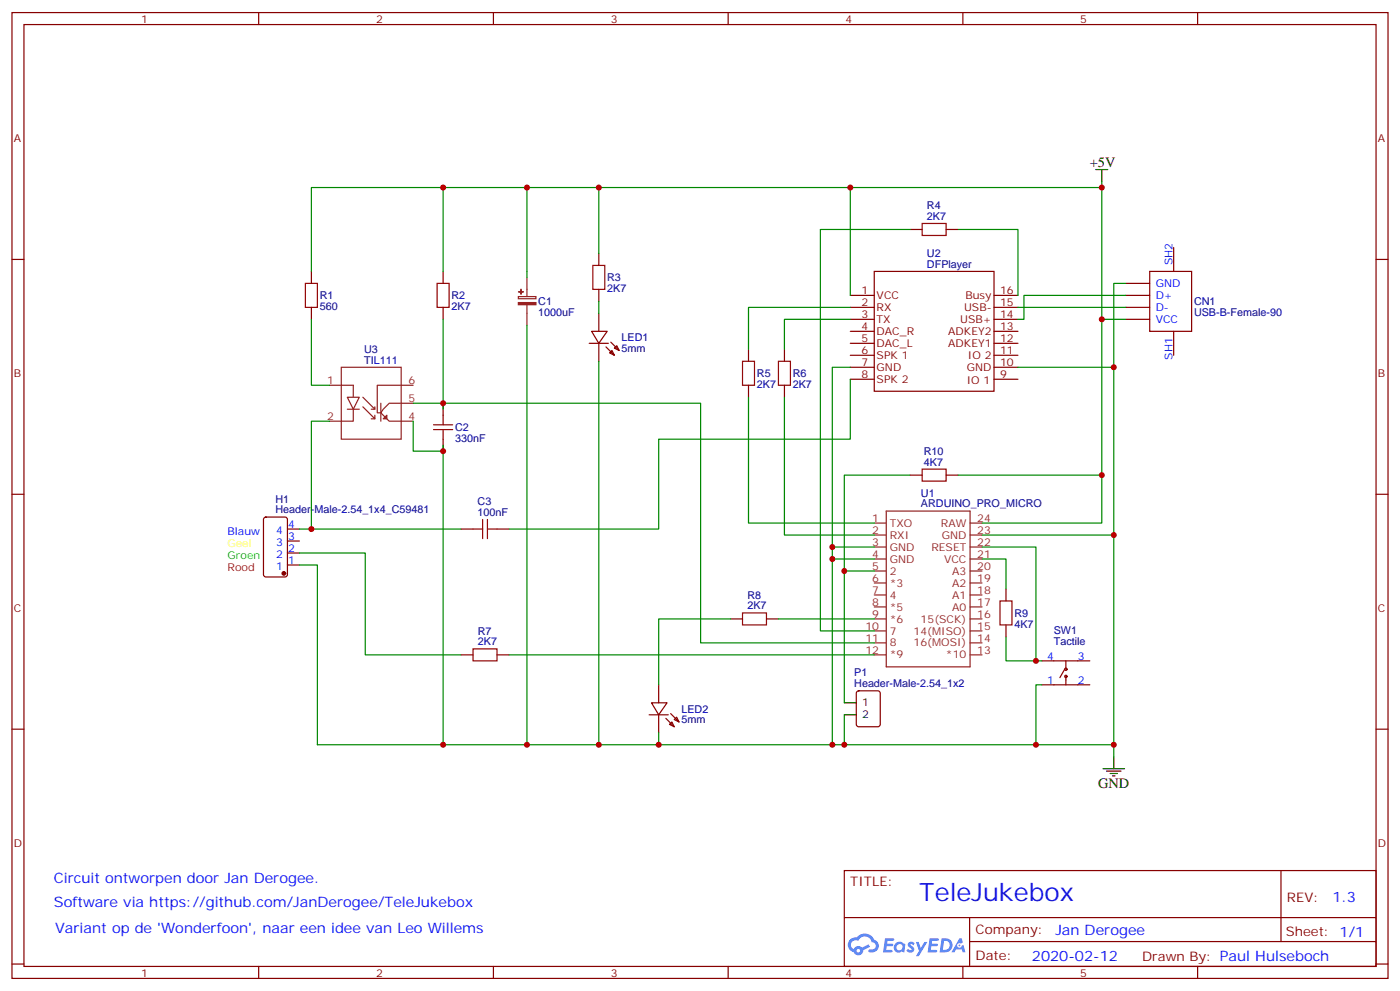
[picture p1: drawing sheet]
<svg xmlns="http://www.w3.org/2000/svg" width="412mm" height="292mm" viewBox="0 0 412 292" stroke-linecap="round" stroke-linejoin="round" font-family="sans-serif">
<g fill="none" stroke="#870000" stroke-width=".35">
<path d="M3.5 3.7h405.4v284.3h-405.4zM7.1 7.2h398.2v277.3h-398.2zM76.2 3.7v3.5M145.3 3.7v3.5M214.5 3.7v3.5M283.6 3.7v3.5M352.8 3.7v3.5M3.5 76.4h3.6M405.3 76.4h3.6M3.5 145.5h3.6M405.3 145.5h3.6M3.5 214.7h3.6"/>
<path d="M405.3 214.7h3.6M248.7 256.3h156.6v28.2h-156.6zM377.3 256.3v20.9M248.7 270.1h156.5M285.6 277.2h119.6M285.6 270.1v14.2M3.5 283.8h3.6M76.2 284.5v3.5M145.3 284.5v3.5M214.5 284.5v3.5M283.6 284.5v3.5M352.8 284.5v3.5"/>
<path d="M405.3 283.8h3.6"/>
</g>
<g fill="#5487ff">
<path d="M267.7 277.5a1.22 1.22 0 0 1 1.7 .2l-.4 .6a.47 .47 0 0 0-.3-.4 .47 .47 0 0 0-.5 .2l.1 .2a1.14 1.14 0 0 1 .8 1.8 1.14 1.14 0 0 1-1.9 0l-.2-.2 .5-.6 .7 .5a.29 .29 0 0 0 .3-.3 .29 .29 0 0 0-.2-.3 1.04 1.04 0 0 1-.6-1.7z"/>
<path d="M260.7 276.2h2.4l.3 .2-.2 .5-1.8 .1-.1 .8h1.5l.3 .4-.3 .4h-1.6l-.2 1.1h1.7l.2 .3-.2 .3-2.6 .1z"/>
<path d="M273.8 276.2h2.4l.3 .2-.1 .5-1.8 .1-.2 .8h1.6l.3 .4-.4 .4-1.6-.1-.1 1.1 1.7 .1 .2 .3-.2 .3-2.6 .1z"/>
<path d="M282.6 276.2h.7l.3 1.3-.6 .3a.69 .69 0 0 0-1 .3 .69 .69 0 0 0 .4 .9 .69 .69 0 0 0 .9-.6l.5-.2 .6 2.2h-.8l-.2-.9h-1.8l-.5 .9h-.8z"/>
<path d="M269.8 277.3h.8l.6 1.8 1.1-1.8h.9l-2.6 4.2h-.8l.9-1.5z"/>
<path d="M277.4 276.2l-.6 4.2h1.3a2.11 2.11 0 0 0 2.5-2.1 2.11 2.11 0 0 0-2.5-2.1zM278.1 277a1.39 1.39 0 0 1 1.7 1.4 1.39 1.39 0 0 1-1.8 1.2h-.3z"/>
<path d="M263.7 277.8a1.54 1.54 0 0 0-.1 2.2 1.54 1.54 0 0 0 2.2 .1l.6 .3 .3-2.3-.2-.3h-.4a1.49 1.49 0 0 0-2.4 0zM264 278.8a.94 .94 0 0 1 1.8 0 .94 .94 0 0 1-1.8 0z"/>
<path d="M250.4 276.6a2.18 2.18 0 0 0 1.1 3.7 1.44 1.44 0 0 0 1.6 .9 1.44 1.44 0 0 0 1.2-1.4l2-1.1-.5-.7-1.9 1a1.47 1.47 0 0 0-2.4 .4 1.39 1.39 0 0 1-.7-1.9 1.39 1.39 0 0 1 2-.5 2.12 2.12 0 0 1 2.2-1.3 2.12 2.12 0 0 1 1.9 1.7 1.14 1.14 0 0 1 1.1 1.4 1.14 1.14 0 0 1-1.7 .7 .43 .43 0 0 0-.5 .4 .43 .43 0 0 0 .4 .5 1.98 1.98 0 0 0 2.5-1.2 1.98 1.98 0 0 0-1.2-2.6 3.1 3.1 0 0 0-5.3-.6l-.9 .1zM252.3 279.9a.55 .55 0 0 1 1.1 0 .55 .55 0 0 1-1.1 0z"/>
<circle cx="282.6" cy="278.3" r=".26"/>
</g>
<g fill="none" stroke="#a10000" stroke-width=".35">
<path d="M174.6 78.1h3.6v7.1h-3.6zM271.6 65.8h7.1v3.5h-7.1zM90 83.4h3.5v7.1h-3.5zM128.8 83.4h3.5v7.1h-3.5zM218.7 106.4h3.5v7h-3.5zM229.3 106.4h3.5v7h-3.5zM127.7 126.5h5.6M127.7 125.1h5.6M130.5 122.2v2.9M130.5 126.5v2.8M271.6 138.1h7.1v3.5h-7.1zM139.3 155.8h2.9"/>
<path d="M142.2 152.9v5.7M143.6 152.9v5.7M143.6 155.8h2.8M294.6 176.9h3.5v7.1h-3.5zM139.3 191h7.1v3.6h-7.1zM218.7 180.4h7.1v3.6h-7.1z"/>
</g>
<g fill="none" stroke="#870000" stroke-width=".35">
<path d="M91.7 79.9v3.5M130.5 79.9v3.5M176.4 74.6v3.5M257.5 79.9h35.3v35.3h-35.3zM268.1 67.6h3.5M278.7 67.6h3.5M338.7 79.9h12.3v17.6h-12.3zM345.7 72.8v7.1M91.7 90.5v3.5M130.5 90.5v3.5M174.3 97.5h4.6l-2.5 3.6zM176.4 85.2v3.5"/>
<path d="M176.4 92.3v5.2M250.5 94h7M250.5 90.5h7M250.5 87h7M250.5 97.5h7M292.8 94h7.1M292.8 90.5h7.1M292.8 87h7.1M292.8 97.5h7.1M331.6 94h7.1M331.6 90.5h7.1M331.6 87h7.1"/>
<path d="M331.6 83.4h7.1M345.7 97.5v7.1M130.5 118.7v3.5M173.6 101.1h5.6M176.4 101.1v5.3M178.5 102.1l2.5 2.5M179.6 103.9l.7-.7 .7 1.4zM179.9 100.7l2.5 2.5M181 102.5l.7-.7 .7 1.4zM220.5 102.8v3.6M220.5 113.4v3.5M231.1 102.8v3.6"/>
<path d="M231.1 113.4v3.5M250.5 101.1h7M250.5 104.6h7M250.5 108.1h7M250.5 111.7h7M292.8 101.1h7.1M292.8 104.6h7.1M292.8 108.1h7.1M292.8 111.7h7.1M130.5 129.3v3.5M268.1 139.9h3.5M278.7 139.9h3.5"/>
<path d="M77.8 152.4l.5-.2h5.7l.6 .5 .1 16.5-.5 .6-5.9 .1-.6-.5-.1-16.5zM84.7 155.8h3.5M84.7 159.3h3.5M135.8 155.8h3.5M146.4 155.8h3.5M84.7 166.3h3.5M84.7 162.8h3.5M296.3 173.4v3.5M135.8 192.8h3.5M146.4 192.8h3.5M215.2 182.2h3.5M225.8 182.2h3.5"/>
<path d="M296.3 184v3.5M306.9 194.6h14.1M313.6 197l-1.4 2.5M314 194.6v2.4M314 199.1v2.5M191.2 210.4h5.6M191.9 206.9h4.6l-2.5 3.5zM194 201.6v5.3M194 210.4v5.3M196.1 211.5l2.5 2.5M197.2 213.3l.7-.8 .7 1.5zM197.6 210.1l2.4 2.4"/>
<path d="M199.3 211.1l.7 1.4-1.4-.7zM252.5 203.6l.4-.2h5.7l.6 .4 .1 9.5-.5 .6-5.9 .1-.6-.5-.1-9.4zM306.9 201.6h14.1"/>
<circle cx="314" cy="199.1" r=".35"/>
<circle cx="314" cy="197" r=".35"/>
</g>
<circle cx="83.6" cy="168.8" r=".53" fill="#870000" stroke="#870000" stroke-width=".35"/>
<g fill="none" stroke="#8c2424" stroke-width=".35">
<path d="M152.7 87.3h5.2v.6h-5.2zM155.2 81.7v5.6M155.2 89.8v6M97 113.4h7.1v3.5M100.5 108.1h17.7v21.2h-17.7zM102.3 116.9h3.5l-1.7 3.6zM106.9 119.8l3.5 3.5v-1.1M106.9 116.9l3.5 3.6v-.7M112.2 118.7v5.3M121.7 113.4h-10.6v8.1h1.1M121.7 118.7h-7l-1.8 1.8-.7 1 2.5 2.5h7M102.3 120.5h3.5"/>
<path d="M104.1 120.5v3.5h-7.1M109.4 120.5h1M109.4 123.3h1M257.5 157.5h3.6M257.5 154h3.6M261.1 150.5h24.7v45.8h-24.7zM285.8 157.5h3.5M285.8 154h3.5M257.5 168.1h3.6M257.5 171.6h3.6M257.5 175.2h3.6M257.5 178.7h3.6"/>
<path d="M257.5 164.6h3.6M257.5 161h3.6M285.8 168.1h3.5M285.8 171.6h3.5M285.8 175.2h3.5M285.8 178.7h3.5M285.8 164.6h3.5M285.8 161h3.5M257.5 182.2h3.6M257.5 185.7h3.6M257.5 189.3h3.6M257.5 192.8h3.6"/>
<path d="M285.8 182.2h3.5M285.8 185.7h3.5M285.8 189.3h3.5M285.8 192.8h3.5"/>
</g>
<g fill="#8c2424" stroke="#8c2424" stroke-width=".35">
<path d="M112.9 123.3l1-1.1v1.1z"/>
<path d="M152.7 89.1h5.2v.6h-5.2z"/>
<path d="M152.8 85.9h1.4z"/>
<path d="M153.5 85.2v1.4z"/>
</g>
<path d="M322.8 49.9h3.5M324.6 49.9v3.5M248.7 206.9h3.5M248.7 210.4h3.5M324.9 226.3h6.4M326 227h4.2M327 227.7h2.1M327.7 228.4h.7M328.1 222.8v3.5" fill="none" stroke="#000" stroke-width=".35"/>
<g fill="none" stroke="#008700" stroke-width=".35">
<path d="M130.5 55.2v24.7M155.2 55.2v26.5M176.4 55.2v19.4M250.5 55.2v31.8M324.6 53.4v100.6h-35.3M324.6 55.2h-232.9v24.7M268.1 67.6h-26.4v118.1h15.8M282.2 67.6h17.7v19.4M91.7 94v19.4h5.3M130.5 94v24.7h-8.8M155.2 95.8v123.5M176.4 88.7v3.6"/>
<path d="M250.5 94h-19.4v8.8M250.5 90.5h-30v12.3M299.9 90.5h31.7M324.6 94h7M331.6 87h-30v7h-1.7M331.6 83.4h-3.5v135.9M176.4 106.4v112.9M220.5 116.9v37.1h37M231.1 116.9v40.6h26.4M250.5 111.7v17.6h-56.5v26.5h-44.1M250.5 108.1h-5.3v52.9M299.9 108.1h28.2"/>
<path d="M97 124h-5.3v31.8h-3.5M121.7 124v8.8h8.8v86.5h-37v-53h-5.3M130.5 120.5v-1.8h75.9v70.6h51.1M130.5 131.1v1.7M268.1 139.9h-19.4v28.2h8.8M282.2 139.9h42.4M91.7 155.8h44.1M289.3 157.5h38.8M88.2 162.8h19.4v30h28.2M245.2 164.6h12.3M248.7 168.1v38.8M257.5 161h-12.3v58.3"/>
<path d="M289.3 164.6h7v8.8M289.3 161h15.9v33.6h1.7M149.9 192.8h107.6M215.2 182.2h-21.2v19.4M229.3 182.2h28.2M296.3 187.5v7.1h8.9M194 215.7v3.6h-63.5M194 219.3h54.7M248.7 210.4v8.9h79.4M306.9 201.6h-1.7v17.7M328.1 219.3v3.5"/>
</g>
<g fill="#c00">
<circle cx="248.7" cy="219.3" r=".88"/>
<circle cx="305.2" cy="219.3" r=".88"/>
<circle cx="245.2" cy="219.3" r=".88"/>
<circle cx="328.1" cy="219.3" r=".88"/>
<circle cx="155.2" cy="219.3" r=".88"/>
<circle cx="130.5" cy="219.3" r=".88"/>
<circle cx="176.4" cy="219.3" r=".88"/>
<circle cx="130.5" cy="118.7" r=".88"/>
<circle cx="194" cy="219.3" r=".88"/>
<circle cx="130.5" cy="132.8" r=".88"/>
<circle cx="130.5" cy="55.2" r=".88"/>
<circle cx="155.2" cy="55.2" r=".88"/>
<circle cx="176.4" cy="55.2" r=".88"/>
<circle cx="250.5" cy="55.2" r=".88"/>
<circle cx="91.7" cy="155.8" r=".88"/>
<circle cx="305.2" cy="194.6" r=".88"/>
<circle cx="324.6" cy="55.2" r=".88"/>
<circle cx="324.6" cy="94" r=".88"/>
<circle cx="328.1" cy="108.1" r=".88"/>
<circle cx="245.2" cy="161" r=".88"/>
<circle cx="245.2" cy="164.6" r=".88"/>
<circle cx="248.7" cy="168.1" r=".88"/>
<circle cx="324.6" cy="139.9" r=".88"/>
<circle cx="328.1" cy="157.5" r=".88"/>
</g>
<text font-size="7.4" fill="#00f" x="270.8" y="265.3">TeleJukebox</text>
<g font-size="4.2">
<text x="321" y="49.2">+5V</text>
<text x="323.5" y="232">GND</text>
</g>
<g font-size="4.2" fill="#00f">
<text x="15.9" y="259.8">Circuit ontworpen door Jan Derogee.</text>
<text x="15.9" y="266.9">Software via https://github.com/JanDerogee/TeleJukebox</text>
<text x="392.5" y="265.6">1.3</text>
<text x="16.2" y="274.6">Variant op de 'Wonderfoon', naar een idee van Leo Willems</text>
<text x="310.9" y="275.1">Jan Derogee</text>
<text x="304" y="282.9">2020-02-12</text>
</g>
<g font-size="3.9" fill="#800">
<text x="250.5" y="260.9">TITLE:</text>
<text x="379.1" y="265.6">REV:</text>
<text x="287.4" y="275.1">Company:</text>
<text x="378.7" y="275.7">Sheet: 1/1</text>
<text x="287.4" y="282.8">Date:</text>
<text x="336.4" y="282.8">Drawn By: Paul Hulseboch</text>
</g>
<g font-size="3.2" fill="#800">
<text x="41.6" y="6.7">1</text>
<text x="110.8" y="6.7">2</text>
<text x="179.9" y="6.7">3</text>
<text x="249.1" y="6.7">4</text>
<text x="318.2" y="6.7">5</text>
<text x="4.1" y="41.8">A</text>
<text x="405.9" y="41.8">A</text>
<text x="253.7" y="86.6">1</text>
<text x="258.2" y="88">VCC</text>
<text x="284.4" y="88">Busy</text>
<text x="294.6" y="86.6">16</text>
<text x="253.7" y="90.1">2</text>
<text x="253.7" y="93.7">3</text>
<text x="258.2" y="91.5">RX</text>
<text x="258.2" y="95.1">TX</text>
<text x="282.8" y="95.1">USB+</text>
<text x="284" y="91.5">USB-</text>
<text x="294.6" y="93.7">14</text>
<text x="294.6" y="90.1">15</text>
<text x="253.7" y="97.2">4</text>
<text x="253.7" y="100.7">5</text>
<text x="258.2" y="98.6">DAC_R</text>
<text x="279.3" y="98.6">ADKEY2</text>
<text x="294.6" y="100.7">12</text>
<text x="294.6" y="97.2">13</text>
<text x="253.7" y="104.2">6</text>
<text x="253.7" y="107.8">7</text>
<text x="258.2" y="102.1">DAC_L</text>
<text x="258.2" y="105.7">SPK 1</text>
<text x="279.3" y="102.1">ADKEY1</text>
<text x="285.1" y="105.7">IO 2</text>
<text x="294.6" y="107.8">10</text>
<text x="294.6" y="104.2">11</text>
<text x="4.1" y="110.9">B</text>
<text x="253.7" y="111.3">8</text>
<text x="258.2" y="109.2">GND</text>
<text x="258.2" y="112.7">SPK 2</text>
<text x="284.8" y="113.1">IO 1</text>
<text x="284.8" y="109.2">GND</text>
<text x="294.6" y="111.3">9</text>
<text x="405.9" y="110.9">B</text>
<text x="4.1" y="180.1">C</text>
<text x="405.9" y="180.1">C</text>
<text x="4.1" y="249.2">D</text>
<text x="405.9" y="249.2">D</text>
<text x="41.6" y="287.5">1</text>
<text x="110.8" y="287.5">2</text>
<text x="179.9" y="287.5">3</text>
<text x="249.1" y="287.5">4</text>
<text x="318.2" y="287.5">5</text>
</g>
<g font-size="3.2" fill="#000080">
<text x="273.1" y="64.7">2K7</text>
<text x="273.1" y="61.6">R4</text>
<text x="273.1" y="75.7">U2</text>
<text x="178.9" y="82.8">R3</text>
<text x="273.1" y="78.8">DFPlayer</text>
<text x="94.2" y="88">R1</text>
<text x="133" y="88">R2</text>
<text x="158.6" y="89.8">C1</text>
<text x="178.9" y="86">2K7</text>
<text x="351.7" y="89.9">CN1</text>
<text x="94.2" y="91.2">560</text>
<text x="133" y="91.2">2K7</text>
<text x="158.6" y="93">1000uF</text>
<text x="351.7" y="93">USB-B-Female-90</text>
<text x="183.1" y="100.5">LED1</text>
<text x="107.3" y="107.1">TIL111</text>
<text x="107.3" y="103.8">U3</text>
<text x="183.1" y="103.6">5mm</text>
<text x="223" y="111">R5</text>
<text x="233.5" y="111">R6</text>
<text x="223" y="114.2">2K7</text>
<text x="233.5" y="114.2">2K7</text>
<text x="134.1" y="130.1">330nF</text>
<text x="134.1" y="126.9">C2</text>
<text x="272.1" y="137.1">4K7</text>
<text x="272.1" y="133.8">R10</text>
<text x="81.1" y="148">H1</text>
<text x="140.7" y="148.6">C3</text>
<text x="271.3" y="149.4">ARDUINO_PRO_MICRO</text>
<text x="271.3" y="146.2">U1</text>
<text x="81.1" y="151.2">Header-Male-2.54_1x4_C59481</text>
<text x="140.7" y="151.9">100nF</text>
<text x="220.1" y="179.4">2K7</text>
<text x="220.1" y="176.2">R8</text>
<text x="298.8" y="184.8">4K7</text>
<text x="298.8" y="181.6">R9</text>
<text x="140.8" y="190">2K7</text>
<text x="140.8" y="186.8">R7</text>
<text x="310.4" y="189.8">Tactile</text>
<text x="310.4" y="186.6">SW1</text>
<text x="251.6" y="202.3">Header-Male-2.54_1x2</text>
<text x="251.6" y="199.1">P1</text>
<text x="200.7" y="209.8">LED2</text>
<text x="200.7" y="213">5mm</text>
</g>
<g font-size="3.2" fill="#00f">
<text x="345.4" y="78.1" transform="rotate(-90 345.4 78.1)">SH2</text>
<text x="340.4" y="88">D+</text>
<text x="340.4" y="84.5">GND</text>
<text x="340.4" y="95.1">VCC</text>
<text x="340.4" y="91.5">D-</text>
<text x="345.4" y="105.9" transform="rotate(-90 345.4 105.9)">SH1</text>
<text x="84.8" y="155.4">4</text>
<text x="67" y="157.5">Blauw</text>
<text x="81.3" y="160.7">3</text>
<text x="81.3" y="157.2">4</text>
<text x="84.8" y="158.9">3</text>
<text x="81.3" y="167.7">1</text>
<text x="81.3" y="164.2">2</text>
<text x="84.8" y="166">1</text>
<text x="84.8" y="162.5">2</text>
<text x="308.4" y="194.2">4</text>
<text x="317.5" y="194.2">3</text>
<text x="308.4" y="201.3">1</text>
<text x="317.5" y="201.3">2</text>
</g>
<g font-size="3.2" fill="#8d2323">
<text x="96.4" y="113.1">1</text>
<text x="120.3" y="113.1">6</text>
<text x="120.3" y="118.4">5</text>
<text x="96.4" y="123.6">2</text>
<text x="120.3" y="123.6">4</text>
<text x="256.9" y="153.6">1</text>
<text x="262.1" y="155">TXO</text>
<text x="277.2" y="155">RAW</text>
<text x="287.9" y="153.6">24</text>
<text x="256.9" y="160.7">3</text>
<text x="256.9" y="157.2">2</text>
<text x="262.1" y="158.6">RXI</text>
<text x="277.4" y="158.6">GND</text>
<text x="287.9" y="157.2">23</text>
<text x="287.9" y="160.7">22</text>
<text x="256.9" y="167.7">5</text>
<text x="256.9" y="164.2">4</text>
<text x="262.1" y="165.6">GND</text>
<text x="262.1" y="162.1">GND</text>
<text x="274.3" y="162.1">RESET</text>
<text x="278.1" y="165.6">VCC</text>
<text x="287.9" y="167.7">20</text>
<text x="287.9" y="164.2">21</text>
<text x="256.9" y="171.3">6</text>
<text x="262.1" y="169.2">2</text>
<text x="262.1" y="172.7">*3</text>
<text x="280.5" y="172.7">A2</text>
<text x="280.5" y="169.2">A3</text>
<text x="287.9" y="171.3">19</text>
<text x="256.9" y="174.8">7</text>
<text x="256.9" y="178.3">8</text>
<text x="262.1" y="176.2">4</text>
<text x="262.1" y="179.7">*5</text>
<text x="280.5" y="179.7">A0</text>
<text x="280.5" y="176.2">A1</text>
<text x="287.9" y="178.3">17</text>
<text x="287.9" y="174.8">18</text>
<text x="254.9" y="185.4">10</text>
<text x="256.9" y="181.9">9</text>
<text x="262.1" y="183.3">*6</text>
<text x="271.2" y="183.3">15(SCK)</text>
<text x="287.9" y="185.4">15</text>
<text x="287.9" y="181.9">16</text>
<text x="254.9" y="188.9">11</text>
<text x="262.1" y="186.8">7</text>
<text x="262.1" y="190.3">8</text>
<text x="269.1" y="190.3">16(MOSI)</text>
<text x="269.1" y="186.8">14(MISO)</text>
<text x="287.9" y="188.9">14</text>
<text x="254.9" y="192.4">12</text>
<text x="262.1" y="193.9">*9</text>
<text x="278.6" y="193.9">*10</text>
<text x="287.9" y="192.4">13</text>
</g>
<text font-size="3.2" fill="#ff0" x="67" y="161">Geel</text>
<text font-size="3.2" fill="#0f0" x="67" y="164.6">Groen</text>
<text font-size="3.2" fill="#f00" x="67" y="168.1">Rood</text>
<g font-size="3.2">
<text x="254" y="208">1</text>
<text x="254" y="211.5">2</text>
</g>
</svg>
